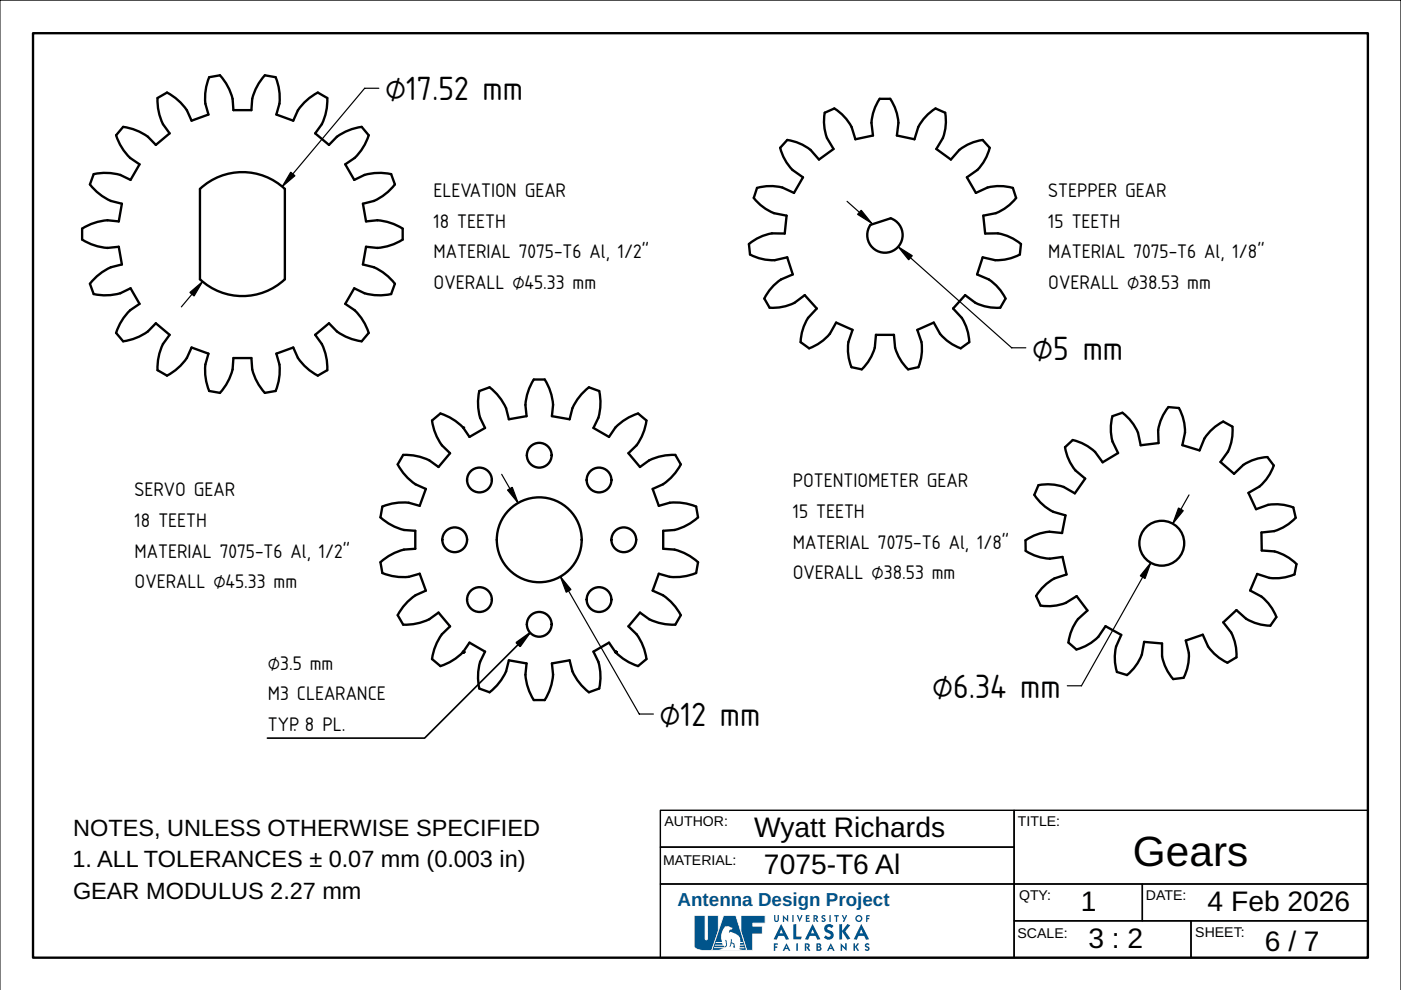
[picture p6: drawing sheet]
<svg xmlns="http://www.w3.org/2000/svg" width="297mm" height="210mm" viewBox="0 0 297 210" stroke-linecap="round" stroke-linejoin="round" font-family="sans-serif">
<path d="M0 0h297v209.9h-297z" fill="#fff" stroke="#000" stroke-width=".21"/>
<path d="M7 7h283v196.1h-283z" fill="none" stroke="#000" stroke-width=".5"/>
<path d="M140 171.8h75v7.8h-75zM140 179.6h75v7.8h-75zM215 171.8h75v15.6h-75zM140 187.4h75v15.7h-75zM215 187.4h27.2v7.8h-27.2zM215 195.2h37.5v7.9h-37.5zM242.2 187.4h47.8v7.8h-47.8zM252.5 195.2h37.5v7.9h-37.5z" fill="none" stroke="#000" stroke-width=".3"/>
<g fill="#00548b">
<path d="M164.1 194h.3v1.1l.2 .1 .2-.1 .1-1.1h.2v1a.51 .51 0 0 1-.5 .5 .51 .51 0 0 1-.5-.5z"/>
<path d="M166 194l.8 .9v-.9h.3v1.5l-.8-.9v.9h-.3z"/>
<path d="M168 194h.3v1.5h-.3z"/>
<path d="M168.9 194h.3l.3 .9 .4-.9h.3l-.7 1.5z"/>
<path d="M170.8 194h.8l.1 .3h-.6v.3h.5v.2h-.5v.4h.6l-.1 .3h-.8z"/>
<path d="M174.2 194.2l.4-.2 .4 .2-.1 .2-.3-.1-.2 .1 .6 .4 .1 .3a.52 .52 0 0 1-.4 .4 .52 .52 0 0 1-.6-.2l.2-.2 .4 .1v-.3a.49 .49 0 0 1-.5-.7z"/>
<path d="M175.9 194h.2v1.5h-.2z"/>
<path d="M176.9 194h1v.3h-.4v1.2h-.3v-1.2h-.4z"/>
<path d="M178.5 194.1l.2-.1 .4 .7 .2-.7 .3 .1-.6 1.4-.3-.1 .2-.5z"/>
<path d="M183.6 194h.8v.3h-.5v.3h.4v.3h-.4v.6h-.3z"/>
<path d="M168.2 196l.6-.1v2.7h1.2l-.2 .6h-1.6z"/>
<path d="M174.9 196.3a1.19 1.19 0 0 1 1.8 0l-.4 .5-.3-.3a.4 .4 0 0 0-.6 .4l.3 .3a1.05 1.05 0 0 1 .9 1.5 1.05 1.05 0 0 1-1.7 .3l-.2-.3 .4-.4a.54 .54 0 0 0 .5 .4 .54 .54 0 0 0 .5-.4l-.3-.4a1 1 0 0 1-1-.6 1 1 0 0 1 .1-1z"/>
<path d="M177.9 196l.6-.1v1.5l1.2-1.5 .6 .3-1.1 1.3 1.1 1.5-.6 .2-1.2-1.7v1.7h-.6z"/>
<path d="M164.1 200h.8l.1 .3h-.6v.4h.4v.3h-.4v.6h-.3z"/>
<path d="M168.8 200h.4v1.6h-.4z"/>
<path d="M178.2 200l1 .9v-.9h.3v1.6l-1-.9v.9h-.3z"/>
<path d="M181 200h.3v.7l.5-.7 .3 .1-.5 .7 .5 .7-.3 .1-.5-.8v.8h-.3z"/>
<path d="M183.4 200.2l.5-.2 .4 .2-.1 .2-.3-.1-.2 .2 .6 .3 .1 .4a.57 .57 0 0 1-.5 .4 .57 .57 0 0 1-.6-.2l.2-.2 .5 .1-.1-.3a.55 .55 0 0 1-.5-.8z"/>
<path d="M157.1 194.1h5.1v1.6h-2.6v.7h2v1.6h-2v3.5h-1.3l-1.2-3.9z"/>
<path d="M172.7 194.3v.4l.3-.1v-.3zM172.5 194l.9 .2v.4l-.3 .2 .4 .6-.3 .1-.5-.8v.8h-.2z"/>
<path d="M181.6 194.7a.5 .5 0 0 0 1 0 .5 .5 0 0 0-1 0zM181.3 194.7a.75 .75 0 0 1 1.5 0 .75 .75 0 0 1-1.5 0z"/>
<path d="M165.6 197l-.3 .9h.7zM165.6 195.9l1.7 3.2-.7 .1-.3-.8h-1.3l-.3 .8-.7-.1z"/>
<path d="M172.3 197l-.4 .9h.7zM172.3 195.9l1.6 3.2-.6 .1-.4-.8h-1.2l-.4 .8-.6-.1z"/>
<path d="M182.6 197l-.3 .9h.7zM182.6 195.9l1.7 3.2-.7 .1-.4-.8h-1.2l-.4 .8-.6-.1z"/>
<path d="M166.7 200.5l-.1 .5h.3zM166.7 200l.9 1.6h-.4l-.1-.4h-.7l-.1 .4h-.4z"/>
<path d="M170.9 200.3v.4l.4-.1v-.2zM170.6 200l.8 .1 .2 .1 .1 .5-.3 .2 .4 .7h-.3l-.6-.8v.8h-.3z"/>
<path d="M173.4 200.9v.4h.4v-.3zM173.4 200.3v.4l.3-.1v-.2zM173.1 200l.8 .1a.4 .4 0 0 1 0 .7 .41 .41 0 0 1 .3 .3 .41 .41 0 0 1-.2 .4l-.9 .1z"/>
<path d="M176.1 200.5l-.1 .5h.3zM176.1 200l.9 1.6h-.4l-.1-.4h-.7l-.1 .4h-.4z"/>
</g>
<path d="M157.2 194.2v3.3l1.2 3.9h1.1v-3.5h2v-1.4h-2v-.9h2.6v-1.4zM157 194h5.3v1.8h-2.6v.5h2v1.8h-2v3.5h-1.4l-1.3-4z" fill="#fff"/>
<path d="M147.2 194.1h2.3v4.9l.2 .3 .3-.3v-4.9h2.3v3.3l-1.4 4.1h.2a6.3 6.3 0 0 1-3.8-.6l-.1-.2z" fill="#00548b"/>
<path d="M147.3 194.2v6.5a3.5 3.5 0 0 0 3.3 .7h.2l1.4-4v-3.2h-2.1v4.9l-.4 .3-.3-.3v-4.9zM147.1 194h2.5v5l.1 .2 .2-.2v-5h2.5v3.4l-1.4 4 .1 .1a6.3 6.3 0 0 1-3.9-.5l-.1-.3z" fill="#fff"/>
<path d="M153.4 194.1h2.6l2.3 7.4h-7.4z" fill="#00548b"/>
<path d="M153.5 194.2l-2.5 7.2h7.2l-2.3-7.2zM153.4 194h2.7l2.3 7.6h-7.6z" fill="#fff"/>
<path d="M155 199.1h.1v.7l.6 .2 .2 1-.5-.2 .2-.3-.1-.3-.4-.2-.2 .7-.3 .1zM153.8 196.4a3.5 3.5 0 0 0-.7 3.3h-1.3l-.1 .2h1.4l.1 .4h-1.6l-.1 .2h1.9l.2 .3 .4-.5-.3-.9 .2-.1 .1 .1 .1 1-.2 .4h-2.5l-.1 .2h2.1l-1.1 .5h5l-.6-.3 .1-.2h1.1l-.1-.2h-1l.1-.3h.8l-.1-.2h-.7v-.4h.6v-.2h-.5l-.1-.6a2.3 2.3 0 0 0-2.1-1.6l-.1 .3-.2-.1 .2-.4 .5-.2 .1-.4-.9-.3z" fill-rule="evenodd" fill="#fff"/>
<g fill="none" stroke="#000" stroke-width=".5">
<path d="M26.1 26.9a11.6 11.6 0 0 1 5.3 2.1l1.6 1.7 3-2.4a9.9 9.9 0 0 1-2.5-5.4l-.1-2.1 2-1.2a11.6 11.6 0 0 1 4.2 3.8l1 2.2 3.6-1.3a9.9 9.9 0 0 1-.5-5.9l.7-2 2.2-.4a11.6 11.6 0 0 1 2.7 5l.2 2.4h3.8a9.9 9.9 0 0 1 1.6-5.7l1.3-1.7 2.2 .4a11.6 11.6 0 0 1 .9 5.6l-.7 2.3 3.6 1.3a9.9 9.9 0 0 1 3.4-4.8l1.8-1.2 2 1.2a11.6 11.6 0 0 1-1.2 5.5l-1.4 2 2.9 2.4a9.9 9.9 0 0 1 4.9-3.3l2.1-.5 1.5 1.8a11.6 11.6 0 0 1-3 4.8l-2 1.3 1.9 3.3a9.9 9.9 0 0 1 5.7-1.4l2.1 .2 .8 2.2a11.6 11.6 0 0 1-4.4 3.5l-2.4 .6 .7 3.7a9.9 9.9 0 0 1 5.9 .6l1.9 1v2.3a11.6 11.6 0 0 1-5.4 1.8l-2.4-.3-.7 3.8a9.9 9.9 0 0 1 5.4 2.5l1.4 1.6-.8 2.1a11.6 11.6 0 0 1-5.6-.1l-2.2-1.1-1.9 3.3a9.9 9.9 0 0 1 4.1 4.2l.9 2-1.5 1.8a11.6 11.6 0 0 1-5.3-2.1l-1.7-1.8-2.9 2.5a9.9 9.9 0 0 1 2.5 5.3l.1 2.2-2 1.1a11.6 11.6 0 0 1-4.2-3.7l-1-2.2-3.6 1.3a9.9 9.9 0 0 1 .5 5.8l-.7 2.1-2.2 .4a11.6 11.6 0 0 1-2.7-5l-.2-2.4h-3.8a9.9 9.9 0 0 1-1.6 5.7l-1.3 1.7-2.2-.4a11.6 11.6 0 0 1-.9-5.6l.7-2.3-3.6-1.3a9.9 9.9 0 0 1-3.4 4.8l-1.8 1.1-2-1.1a11.6 11.6 0 0 1 1.2-5.6l1.4-1.9-3-2.5a9.9 9.9 0 0 1-4.8 3.4l-2.1 .5-1.5-1.8a11.6 11.6 0 0 1 3-4.8l2-1.4-1.9-3.3a9.9 9.9 0 0 1-5.7 1.5l-2.1-.3-.8-2.1a11.6 11.6 0 0 1 4.4-3.5l2.3-.6-.6-3.8a9.9 9.9 0 0 1-5.9-.5l-1.9-1v-2.3a11.6 11.6 0 0 1 5.4-1.8l2.4 .2 .6-3.7a9.9 9.9 0 0 1-5.3-2.5l-1.4-1.6 .8-2.2a11.6 11.6 0 0 1 5.6 .2l2.2 1 1.9-3.3a9.9 9.9 0 0 1-4.1-4.1l-.9-2zM166.9 29.7a10.3 10.3 0 0 1 5 2.1l1.7 2 3.1-2.2a8.7 8.7 0 0 1-1.9-4.3l-.1-2 .2-1.4 2-.9a10.3 10.3 0 0 1 3.7 3.9l.8 2.6 3.7-.8a8.9 8.9 0 0 1 .2-5.3l1.2-2.4h2.2a10.3 10.3 0 0 1 1.8 5l-.3 2.7 3.7 .8a8.8 8.8 0 0 1 2.4-4.8l2.1-1.7 2 .9a10.3 10.3 0 0 1-.5 5.4l-1.4 2.3 3.1 2.2a8.9 8.9 0 0 1 4.1-3.4l2.6-.7 1.5 1.6a10.3 10.3 0 0 1-2.6 4.7l-2.2 1.6 1.9 3.3a8.8 8.8 0 0 1 5.2-1.5l2.6 .4 .7 2.2a10.3 10.3 0 0 1-4.3 3.2l-2.6 .5 .4 3.8a8.9 8.9 0 0 1 5.3 .8l2.3 1.4-.3 2.3a10.3 10.3 0 0 1-5.2 1.2l-2.7-.6-1.1 3.6a8.9 8.9 0 0 1 4.5 2.8l1.5 2.3-1.1 1.9a10.3 10.3 0 0 1-5.3-1l-2.2-1.6-2.5 2.8a8.9 8.9 0 0 1 3 4.5l.4 2.6-1.8 1.4a10.3 10.3 0 0 1-4.4-3.1l-1.3-2.4-3.5 1.5a8.9 8.9 0 0 1 .9 5.3l-.7 2.7-2.2 .4a10.3 10.3 0 0 1-2.7-4.6l-.3-2.7h-3.8a8.9 8.9 0 0 1-1.3 5.2l-1.7 2.1-2.2-.4a10.3 10.3 0 0 1-.6-5.4l.9-2.6-3.5-1.5a8.9 8.9 0 0 1-3.3 4.2l-2.4 1.3-1.9-1.4a10.3 10.3 0 0 1 1.6-5.1l1.9-2-2.6-2.8a8.9 8.9 0 0 1-4.7 2.5l-2.7 .1-1.1-1.9a10.3 10.3 0 0 1 3.5-4l2.5-1.1-1.2-3.6a8.9 8.9 0 0 1-5.3 .3l-2.6-.9-.2-2.3a10.3 10.3 0 0 1 4.9-2.2h2.7l.4-3.8a8.7 8.7 0 0 1-4.5-1.4l-1.6-1.3-.9-1 .7-2.2a10.3 10.3 0 0 1 5.4 0l2.4 1.1 1.9-3.3a8.7 8.7 0 0 1-3.4-3.2l-1-1.8-.4-1.3zM42.4 40.1a13.1 13.1 0 0 1 18 0v19.1a13.1 13.1 0 0 1-18 0zM184.6 47.7l4.2-1.4a3.8 3.8 0 0 1 2.2 5.1 3.8 3.8 0 0 1-5.2 1.7 3.8 3.8 0 0 1-1.2-5.4zM225.8 94.8l1.6-1.5a10.3 10.3 0 0 1 4.8 2.5l1.6 2.2 3.3-1.9a8.7 8.7 0 0 1-1.6-4.5l.1-2 .3-1.4 2.1-.7a10.3 10.3 0 0 1 3.3 4.3l.5 2.6 3.8-.5a8.9 8.9 0 0 1 .7-5.3l1.4-2.3 2.2 .2a10.3 10.3 0 0 1 1.3 5.2l-.5 2.7 3.6 1.1a8.9 8.9 0 0 1 2.8-4.6l2.2-1.5 2 1.1a10.3 10.3 0 0 1-.9 5.3l-1.6 2.2 2.8 2.5a8.7 8.7 0 0 1 3.8-2.9l2-.5 1.3-.2 1.4 1.8a10.3 10.3 0 0 1-3.1 4.4l-2.3 1.4 1.6 3.5a8.9 8.9 0 0 1 5.3-1l2.6 .6 .5 2.2a10.3 10.3 0 0 1-4.6 2.8l-2.7 .3 .1 3.8a8.7 8.7 0 0 1 4.6 .9l1.8 1.1 1 .9-.4 2.2a10.3 10.3 0 0 1-5.4 .7l-2.6-.8-1.4 3.5a8.9 8.9 0 0 1 4.2 3.2l1.3 2.4-1.3 1.9a10.3 10.3 0 0 1-5.1-1.5l-2.1-1.8-2.7 2.6a8.9 8.9 0 0 1 2.5 4.7l.3 2.7-2 1.1a10.3 10.3 0 0 1-4.1-3.5l-1.1-2.4-3.6 1.2a8.9 8.9 0 0 1 .5 5.4l-1 2.5-2.2 .3a10.3 10.3 0 0 1-2.3-4.9v-2.7l-3.8-.3a8.9 8.9 0 0 1-1.8 5.1l-1.9 1.9-2.1-.6a10.3 10.3 0 0 1-.2-5.4l1.1-2.5-3.3-1.8a8.7 8.7 0 0 1-3.1 3.5l-1.8 1-1.3 .4-1.7-1.5a10.3 10.3 0 0 1 2.1-4.9l2-1.9-2.3-3a8.9 8.9 0 0 1-5 2.1l-2.7-.1-.9-2a10.3 10.3 0 0 1 3.8-3.8l2.6-.8-.8-3.7a8.9 8.9 0 0 1-5.4-.1l-2.4-1.2-.1-2.2a10.3 10.3 0 0 1 5.1-1.9l2.7 .3 .7-3.7a8.7 8.7 0 0 1-4.3-1.9l-1.5-1.4-.8-1.1 .9-2a10.3 10.3 0 0 1 5.3 .4l2.4 1.3 2.2-3.1a8.9 8.9 0 0 1-3.5-4.1zM98.2 138.2h.1M98.2 138.2l1.3-1.9 3.3 1.9a9.9 9.9 0 0 0-1.4 5.7l.2 2.1 2.2 .8a11.6 11.6 0 0 0 3.5-4.5l.6-2.3 3.7 .7a9.9 9.9 0 0 0 .6 5.8l1 1.9h2.3a11.6 11.6 0 0 0 1.8-5.3l-.3-2.4 3.8-.7a9.9 9.9 0 0 0 2.5 5.3l1.6 1.5 2.1-.8a11.6 11.6 0 0 0-.1-5.7l-1.1-2.1 3.3-1.9 1.4 1.9M98.2 138.2a11.6 11.6 0 0 1-4.8 3l-1.8-1.5a11.6 11.6 0 0 1 2.1-5.2l1.7-1.7-2.4-2.9a9.9 9.9 0 0 1-5.4 2.4l-2.1 .1-1.2-2a11.6 11.6 0 0 1 3.8-4.2l2.2-1-1.3-3.6a9.9 9.9 0 0 1-5.9 .5l-2-.6-.4-2.3a11.6 11.6 0 0 1 4.9-2.7l2.4-.1v-3.9a9.9 9.9 0 0 1-5.6-1.5l-1.7-1.3 .4-2.3a11.6 11.6 0 0 1 5.6-.8l2.3 .6 1.3-3.5a9.9 9.9 0 0 1-4.8-3.4l-1.2-1.8 1.2-2a11.6 11.6 0 0 1 5.5 1.1l2 1.4 2.4-2.9a9.9 9.9 0 0 1-3.3-4.9l-.5-2 1.8-1.5a11.6 11.6 0 0 1 4.8 2.9l1.3 2 3.3-1.9a9.9 9.9 0 0 1-1.4-5.7l.2-2.1 2.2-.8a11.6 11.6 0 0 1 3.5 4.5l.6 2.3 3.7-.7a9.9 9.9 0 0 1 .6-5.8l1-1.9h2.3a11.6 11.6 0 0 1 1.8 5.3l-.3 2.4 3.8 .7a9.9 9.9 0 0 1 2.5-5.3l1.6-1.5 2.1 .8a11.6 11.6 0 0 1-.1 5.7l-1.1 2.1 3.3 1.9a9.9 9.9 0 0 1 4.2-4.1l2-.8 1.8 1.5a11.6 11.6 0 0 1-2.1 5.2l-1.8 1.7 2.5 2.9a9.9 9.9 0 0 1 5.3-2.4l2.2-.1 1.1 2a11.6 11.6 0 0 1-3.7 4.2l-2.2 1 1.3 3.5a9.9 9.9 0 0 1 5.8-.4l2.1 .6 .4 2.3a11.6 11.6 0 0 1-5 2.7l-2.4 .1v3.9a9.9 9.9 0 0 1 5.7 1.5l1.7 1.3-.4 2.3a11.6 11.6 0 0 1-5.6 .8l-2.3-.7-1.3 3.6a9.9 9.9 0 0 1 4.8 3.4l1.1 1.8-1.1 2a11.6 11.6 0 0 1-5.6-1.1l-1.9-1.4-2.5 2.9a9.9 9.9 0 0 1 3.4 4.8l.5 2.1-1.8 1.5a11.6 11.6 0 0 1-4.8-3M130.5 138.2h.1M130.5 138.3h.1"/>
<circle cx="114.3" cy="96.5" r="2.63"/>
<circle cx="96.4" cy="114.4" r="2.63"/>
<circle cx="101.7" cy="101.8" r="2.63"/>
<circle cx="114.3" cy="114.4" r="9"/>
<circle cx="127" cy="101.8" r="2.63"/>
<circle cx="132.3" cy="114.4" r="2.63"/>
<circle cx="246.3" cy="115.2" r="4.8"/>
<circle cx="101.7" cy="127.1" r="2.63"/>
<circle cx="114.3" cy="132.4" r="2.63"/>
<circle cx="127" cy="127.1" r="2.63"/>
</g>
<path d="M80.3 18.7h-3l-17.5 20.9M43 59.7l-4.5 5.4M179.6 42.7l5.2 4.6M190.4 52.3l24.1 21.4h3M106.4 100.6l3.5 6M244 119.3l-14.7 26.1h-3M252.1 104.9l-3.4 6.1M118.8 122.3l16.7 29.1h3" fill="none" stroke="#000" stroke-width=".25"/>
<path d="M61.6 36.5l.9 .8-2.7 2.3zM40.3 62l2.7-2.3-1.9 3.1zM182.6 44.6l2.2 2.7-3-1.9zM190.4 52.3l3 1.9-.7 .9zM107.6 103.9l1-.6 1.3 3.3zM244 119.3l-1.2 3.4-1-.6zM249.9 107.7l1 .6-2.2 2.7zM118.8 122.3l2.3 2.7-1.1 .6z" fill="#000" stroke="#000" stroke-width=".25"/>
<g fill="#000">
<circle cx="98.2" cy="90.6" r=".25"/>
<circle cx="98.2" cy="138.3" r=".25"/>
<circle cx="98.2" cy="138.2" r=".25"/>
<circle cx="130.5" cy="138.2" r=".25"/>
<circle cx="130.5" cy="138.3" r=".25"/>
</g>
<path d="M112.2 134.3l-22.2 22.2h-33.3" fill="none" stroke="#000" stroke-width=".35"/>
<path d="M109.5 136.2l2.8-2-2 2.9z" fill="#000" stroke="#000" stroke-width=".35"/>
<text font-size="9" x="240.2" y="183.6">Gears</text>
<g font-size="6.7">
<text x="81.7" y="21.3">⌀17.52 mm</text>
<text x="218.8" y="76.3">⌀5 mm</text>
<text x="197.6" y="148">⌀6.34 mm</text>
<text x="139.9" y="154">⌀12 mm</text>
</g>
<g font-size="6">
<text x="159.9" y="177.6">Wyatt Richards</text>
<text x="162" y="185.3">7075-T6 Al</text>
<text x="229.2" y="193.1">1</text>
<text x="256" y="193.1">4 Feb 2026</text>
<text x="230.7" y="201">3 : 2</text>
<text x="268.2" y="201.5">6 / 7</text>
</g>
<g font-size="5">
<text x="15.5" y="177.2">NOTES, UNLESS OTHERWISE SPECIFIED</text>
<text x="15.3" y="183.8">1. ALL TOLERANCES ± 0.07 mm (0.003 in)</text>
<text x="15.5" y="190.7">GEAR MODULUS 2.27 mm</text>
</g>
<text font-size="4" fill="#00548b" x="143.7" y="192.2">Antenna Design Project</text>
<g font-size="3.9">
<text x="91.9" y="41.8">ELEVATION GEAR</text>
<text x="222.3" y="41.8">STEPPER GEAR</text>
<text x="91.9" y="48.3">18 TEETH</text>
<text x="222.3" y="48.3">15 TEETH</text>
<text x="91.9" y="54.8">MATERIAL 7075-T6 Al, 1/2&quot;</text>
<text x="222.3" y="54.8">MATERIAL 7075-T6 Al, 1/8&quot;</text>
<text x="91.9" y="61.3">OVERALL ⌀45.33 mm</text>
<text x="222.3" y="61.3">OVERALL ⌀38.53 mm</text>
<text x="28.5" y="105.2">SERVO GEAR</text>
<text x="168.1" y="103.3">POTENTIOMETER GEAR</text>
<text x="28.5" y="111.7">18 TEETH</text>
<text x="168.1" y="109.8">15 TEETH</text>
<text x="28.5" y="118.2">MATERIAL 7075-T6 Al, 1/2&quot;</text>
<text x="168.1" y="116.3">MATERIAL 7075-T6 Al, 1/8&quot;</text>
<text x="28.5" y="124.7">OVERALL ⌀45.33 mm</text>
<text x="168.1" y="122.8">OVERALL ⌀38.53 mm</text>
<text x="56.8" y="142">⌀3.5 mm</text>
<text x="56.8" y="148.5">M3 CLEARANCE</text>
<text x="56.8" y="155">TYP. 8 PL.</text>
</g>
<g font-size="3">
<text x="140.9" y="175.2">AUTHOR:</text>
<text x="215.8" y="175.2">TITLE:</text>
<text x="140.6" y="183.3">MATERIAL:</text>
<text x="216.1" y="190.8">QTY:</text>
<text x="243" y="190.8">DATE:</text>
<text x="215.7" y="198.9">SCALE:</text>
<text x="253.4" y="198.6">SHEET:</text>
</g>
</svg>
